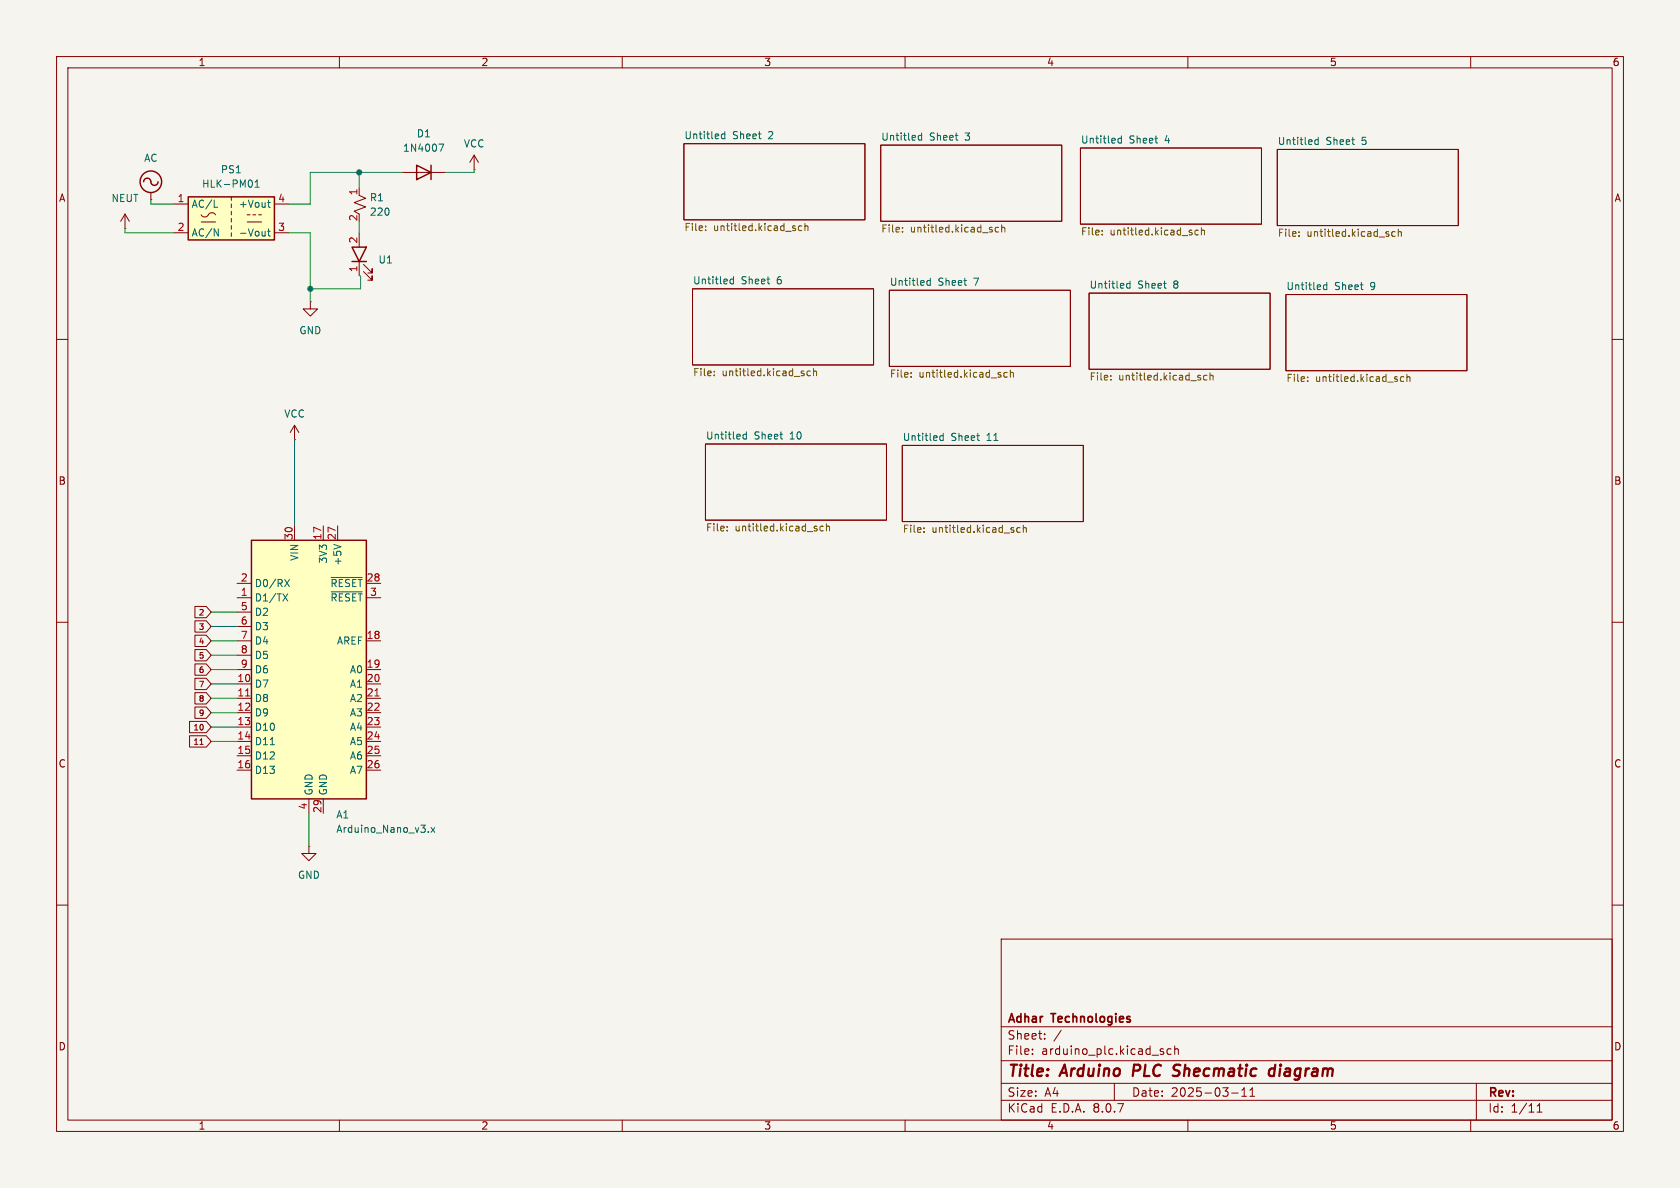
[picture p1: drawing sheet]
<svg xmlns="http://www.w3.org/2000/svg" width="297mm" height="210mm" viewBox="0 0 297 210" stroke-linecap="round" stroke-linejoin="round" font-family="sans-serif">
<path d="M0 0h297v210h-297z" fill="#f5f4ef" stroke="#f5f4ef" stroke-width=".18"/>
<g fill="none" stroke="#840000" stroke-width=".18">
<path d="M10 10h277v190h-277zM12 12h273v186h-273zM60 10v2M110 10v2M160 10v2M210 10v2M260 10v2M120.9 25.4h32v13.5h-32zM155.7 25.7h32v13.4h-32zM191 26.2h32v13.4h-32zM225.8 26.4h32v13.5h-32zM122.4 51.1h32v13.4h-32z"/>
<path d="M157.2 51.3h32v13.5h-32zM192.5 51.8h32v13.5h-32zM227.3 52.1h32v13.4h-32zM10 60h2M124.7 78.5h32v13.4h-32zM159.5 78.7h32v13.5h-32zM285 60h2M10 110h2M285 110h2M10 160h2M177 166h108v32h-108zM285 160h2"/>
<path d="M60 198v2M110 198v2M160 198v2M177 194.5h108M177 191.5h108M177 187.5h108M177 181.5h108M182.5 186.3v.1M182.5 185.5v.1M184.7 183.6v.1M184.7 182.8v.1M187.6 182.1l-1.3 2"/>
<path d="M197 191.5v3M205.3 185.9l.4 .1v.2l-.2 .2h-.3M205.3 185.4l.4 .1M207 185.5l-.4-.1-.3 .3v.4l.2 .2h.5M207.7 185.5l.2-.1 .3 .1 .1 .9M207.7 184.9v1.5M210 198v2M217.7 193.2h1.2M219.5 193.8h.9M219.5 192.7l.5-.4v1.5M221 193.8h.8M221 192.7l.4-.4v1.5"/>
<path d="M260 198v2M261 191.5v6.5M271.7 196.6h.9M271.7 195.5l.5-.4v1.5"/>
</g>
<path d="M200.5 188.2l-.2 2M207.8 189.2l.6 .2M208.4 190l-.3 .2h-.5M208.4 188.2l-.7 .1M225.4 189a.66 .66 0 0 0-1 .3l-.1 .5 .2 .3 .1 .1 .6-.1M225.5 188.2l-.3 2" fill="none" stroke="#840000" stroke-width=".4"/>
<g fill="none" stroke="#006464" stroke-width=".18">
<path d="M128.1 23.3v1.2M128.1 23.7h-.3l-.3 .2 .2 .6h.4M162.9 23.5v1.3M162.9 24l-.3-.1-.3 .3 .2 .5h.4M198.2 24v1.3M198.2 24.5l-.3-.1-.3 .3 .2 .5h.4M233 24.3v1.2M233 24.8l-.3-.1-.3 .2 .2 .6h.4M129.7 48.9v1.3M129.7 49.4l-.4-.1-.2 .3 .1 .5h.5M164.5 49.2v1.2M164.5 49.6h-.4l-.2 .2 .1 .6h.5"/>
<path d="M199.8 49.7v1.2M199.8 50.2l-.4-.1-.2 .2 .1 .6h.5M234.6 49.9v1.3M234.6 50.4l-.4-.1-.2 .3 .1 .5h.5M132 76.3v1.3M132 76.8h-.4l-.3 .2 .2 .6h.5M166.7 76.6v1.3M166.7 77.1l-.3-.1-.3 .3 .2 .5h.4"/>
</g>
<g fill="none" stroke="#725600" stroke-width=".18">
<path d="M124.8 40v.1M141.7 40l-.3-.1-.3 .3 .2 .5h.4M142.3 39.5v1.3M177.1 39.8v1.2M124.8 40.6v.2M142.3 40l.2-.1 .3 .1v.8M159.6 40.9v.1M159.6 40.2v.2M176.5 40.2h-.3l-.3 .2 .2 .6h.4M177.1 40.3l.2-.1h.3v.8M194.9 41.4v.1M194.9 40.7v.2"/>
<path d="M211.9 40.7h-.4l-.3 .2 .2 .6h.5M212.4 40.8l.2-.1h.3v.8M212.4 40.3v1.2M229.7 41.7v.1M229.7 41v.1M246.6 41l-.3-.1-.3 .3 .2 .5h.4M247.2 41.1l.2-.2 .3 .1v.8M247.2 40.5v1.3M126.3 66.3v.1M126.3 65.6v.2M143.3 65.6h-.4l-.2 .2 .1 .6h.5M143.8 65.7l.2-.1h.3l.1 .8"/>
<path d="M143.8 65.2v1.2M161.1 66.6v.1M161.1 65.9v.1M178.1 65.9l-.4-.1-.2 .3 .1 .5h.5M178.6 66l.2-.2 .3 .1 .1 .8M178.6 65.4v1.3M196.4 67.1v.1M196.4 66.4v.1M213.4 66.4l-.4-.1-.2 .3 .1 .5h.5M213.9 66.5l.2-.2 .3 .1 .1 .8M213.9 65.9v1.3M231.2 67.3v.1"/>
<path d="M231.2 66.7v.1M248.2 66.7l-.4-.1-.2 .2 .1 .6h.5M248.7 66.7l.2-.1 .3 .1 .1 .7M248.7 66.2v1.2M128.6 93.7v.2M128.6 93.1v.1M145.6 93.1l-.4-.1-.2 .3 .1 .5h.5M146.1 93.1l.2-.1 .3 .1v.8M146.1 92.6v1.3M163.4 94v.1M163.4 93.3v.1M180.4 93.3h-.4l-.2 .2 .1 .5h.5"/>
<path d="M180.9 93.4l.2-.1h.3v.8M180.9 92.8v1.3"/>
</g>
<path d="M44.4 95.5h20.4v45.7h-20.4z" fill="#ffffc2"/>
<path d="M44.4 95.5h20.4v45.7h-20.4z" fill="none" stroke="#840000" stroke-width=".25"/>
<g fill="none" stroke="#840000" stroke-width=".18">
<path d="M52.1 93v2.5M57.1 93v2.5M59.7 93v2.5M41.9 105.7h2.5M41.9 113.3h2.5M41.9 118.4h2.5M41.9 103.1h2.5M41.9 108.2h2.5M41.9 110.7h2.5M41.9 115.8h2.5M64.8 105.7h2.5M64.8 113.3h2.5"/>
<path d="M64.8 118.4h2.5M64.8 103.1h2.5M41.9 120.9h2.5M41.9 123.4h2.5M41.9 126h2.5M41.9 128.5h2.5M41.9 131.1h2.5M41.9 133.6h2.5M41.9 136.1h2.5M64.8 120.9h2.5M64.8 123.4h2.5M64.8 126h2.5"/>
<path d="M64.8 128.5h2.5M64.8 131.1h2.5M64.8 133.6h2.5M64.8 136.1h2.5M54.6 141.2v2.6M57.1 141.2v2.6"/>
</g>
<path d="M59 96.2l1.3 .5M50 105l.9 1.2M50.3 102.4l.9 1.3M50.9 105l-.9 1.2M51.2 102.4l-.9 1.3M58.5 102.1h5.5M58.5 104.6h5.5M47.8 131.6h.7M75.7 147v.1M76.2 146.3l.7 .8M76.9 146.3l-.7 .8" fill="none" stroke="#006464" stroke-width=".18"/>
<path d="M43.4 123h.7M66.3 123h.7" fill="none" stroke="#a90000" stroke-width=".18"/>
<path d="M33.3 34.8h15.2v7.6h-15.2z" fill="#ffffc2"/>
<g fill="none" stroke="#840000" stroke-width=".25">
<path d="M25.4 32.1a.67 .67 0 0 1 .8-.6 .67 .67 0 0 1 .5 .8 .64 .64 0 0 0 .7 .5 .64 .64 0 0 0 .5-.7M33.3 34.8h15.2v7.6h-15.2zM73.7 29.2l2.5 1.3-2.5 1.3zM76.2 29.2v2.6M62.2 43.7h2.6l-1.3 2.5zM62.2 46.2h2.6"/>
<circle cx="26.7" cy="32.1" r="1.9"/>
</g>
<g fill="none" stroke="#840000" stroke-width=".18">
<path d="M22.1 37.8l-.8 1.3M22.1 37.8v2.6M22.1 37.8l.8 1.3M26.7 35.3h.1M26.7 34v1.3M30.7 36.1h2.6M35.6 38a.8 .8 0 0 0 .8 .3 .8 .8 0 0 0 .6-.5 .73 .73 0 0 1 1.1 .2M35.6 39.2h2.5M40.9 34.8v.6M40.9 36.1v.6M40.9 37.3v.7M40.9 38.6v.6"/>
<path d="M40.9 39.9v.6M43.7 39.2h2.5M43.7 38h.5M44.7 38h.5M45.7 38h.5M48.5 36.1h2.6M63.5 33.3v1.2l1.1 .6-2 .7 2 .8-2 .7 .9 .5M71.1 30.5h7.6M83.8 30h.1M83.8 27.4l-.7 1.3M83.8 27.4v2.6M83.8 27.4l.8 1.3"/>
<path d="M22.1 40.4h.1M30.7 41.1h2.6M40.9 41.1v.7M48.5 41.1h2.6M54.9 53.3v1.3h1.2l-1.2 1.3-1.3-1.3h1.3M54.9 53.3h.1M63.5 41.1v2.6M63.5 46.2v2.6M64.3 48l1.5 1.5v-.7v.7h-.8M64.3 46.7l1.5 1.6v-.8v.8h-.8M52.1 77.7h.1M52.1 75.2l-.8 1.3"/>
<path d="M52.1 75.2v2.5M52.1 75.2l.7 1.3M34.5 109.7h2l.8 1-.8 1h-2zM34.5 117.4h2l.8 1-.8 1h-2zM34.5 112.3h2l.8 1-.8 1h-2zM34.5 107.2h2l.8 1-.8 1h-2zM34.5 119.9h2l.8 1-.8 1h-2zM34.5 114.8h2l.8 1-.8 1h-2zM33.5 127.5h3l.8 1-.8 1h-3zM33.5 130.1h3l.8 1-.8 1h-3zM34.5 125h2l.8 1-.8 1h-2zM34.5 122.4h2l.8 1-.8 1h-2z"/>
<path d="M35.4 131.6h.5M54.6 149.6v1.3h1.3l-1.3 1.2-1.3-1.2h1.3M54.6 149.6h.1"/>
</g>
<path d="M37.9 36.6h.6M44.5 31.9l.1 .4-.1 .7M45.1 33.1h.7M45.1 32.2l.4-.4v1.3M47.3 35.8h.5M47.5 35.4v1.1l.3 .1M77.6 25.5h.8l-.5 1.2M37.9 40.5l.7 1.2v-1.2M47.3 40.9h.5M47.5 40.5v1l.3 .2" fill="none" stroke="#006464" stroke-width=".18"/>
<g fill="none" stroke="#009600" stroke-width=".18">
<path d="M26.7 35.3v.8h4M63.5 30.5v2.8M63.5 39.1v2M71.1 30.5h-16.2v5.6h-3.8M83.8 30v.5h-5.1M22.1 40.4v.7h8.6M51.1 41.1h3.8v12.2M63.8 48.8v2.3h-8.9M52.1 77.7v15.3M37.3 118.4h4.6M37.3 115.8h4.6M37.3 110.7h4.6"/>
<path d="M37.3 108.2h4.6M37.3 113.3h4.6M37.3 123.4h4.6M37.3 120.9h4.6M37.3 126h4.6M37.3 131.1h4.6M37.3 128.5h4.6M54.6 143.8v5.8"/>
</g>
<g fill="#009600" stroke="#009600" stroke-width=".18">
<circle cx="54.9" cy="51.1" r=".46"/>
<circle cx="63.5" cy="30.5" r=".46"/>
</g>
<g font-size="2.8" fill="#840000">
<text x="178" y="190.9">Title:</text>
<text x="187.7" y="190.9">Arduino</text>
<text x="201.1" y="190.9">PLC</text>
<text x="209.1" y="190.9">Shecmatic</text>
<text x="226.8" y="190.9">diagram</text>
</g>
<g font-size="2.1" fill="#840000">
<text x="178" y="184">Sheet:</text>
<text x="178" y="181.2">Adhar</text>
<text x="186" y="181.2">Technologies</text>
<text x="178" y="186.7">File:</text>
<text x="184.1" y="186.7">arduino_plc.kicad_sch</text>
<text x="178" y="196.9">KiCad</text>
<text x="178" y="194.1">Size:</text>
<text x="184.7" y="194.1">A4</text>
<text x="185.7" y="196.9">E.D.A.</text>
<text x="193.3" y="196.9">8.0.7</text>
<text x="200" y="194.1">Date:</text>
<text x="207" y="194.1">2025-03-11</text>
<text x="263" y="194.3">Rev:</text>
<text x="263" y="196.9">Id:</text>
<text x="267.1" y="196.9">1/11</text>
</g>
<g font-size="1.8" fill="#840000">
<text x="35" y="11.9">1</text>
<text x="85" y="11.9">2</text>
<text x="135" y="11.9">3</text>
<text x="185" y="11.9">4</text>
<text x="235" y="11.9">5</text>
<text x="285" y="11.9">6</text>
<text x="10.3" y="35.9">A</text>
<text x="285.3" y="35.9">A</text>
<text x="10.3" y="85.9">B</text>
<text x="285.3" y="85.9">B</text>
<text x="10.3" y="135.9">C</text>
<text x="285.3" y="135.9">C</text>
<text x="10.3" y="185.9">D</text>
<text x="285.3" y="185.9">D</text>
<text x="35" y="199.9">1</text>
<text x="85" y="199.9">2</text>
<text x="135" y="199.9">3</text>
<text x="185" y="199.9">4</text>
<text x="235" y="199.9">5</text>
<text x="285" y="199.9">6</text>
</g>
<g font-size="1.8" fill="#006464">
<text x="25.4" y="28.8">AC</text>
<text x="71.1" y="27">1N4007</text>
<text x="73.6" y="24.5">D1</text>
<text x="81.9" y="26.3">VCC</text>
<text x="120.9" y="24.7">Untitled</text>
<text x="129.5" y="24.7">Sheet</text>
<text x="135.9" y="24.7">2</text>
<text x="155.7" y="24.9">Untitled</text>
<text x="164.3" y="24.9">Sheet</text>
<text x="170.7" y="24.9">3</text>
<text x="191" y="25.5">Untitled</text>
<text x="199.6" y="25.5">Sheet</text>
<text x="206" y="25.5">4</text>
<text x="225.8" y="25.7">Untitled</text>
<text x="234.4" y="25.7">Sheet</text>
<text x="240.8" y="25.7">5</text>
<text x="19.6" y="35.9">NEUT</text>
<text x="35.6" y="33.4">HLK-PM01</text>
<text x="38.9" y="30.8">PS1</text>
<text x="65.3" y="35.8">R1</text>
<text x="33.8" y="36.9">AC/L</text>
<text x="42.1" y="36.9">+Vout</text>
<text x="65.3" y="38.3">220</text>
<text x="33.8" y="42">AC/N</text>
<text x="42.1" y="42">-Vout</text>
<text x="66.8" y="46.8">U1</text>
<text x="122.4" y="50.3">Untitled</text>
<text x="131" y="50.3">Sheet</text>
<text x="137.5" y="50.3">6</text>
<text x="157.2" y="50.6">Untitled</text>
<text x="165.8" y="50.6">Sheet</text>
<text x="172.3" y="50.6">7</text>
<text x="192.5" y="51.1">Untitled</text>
<text x="201.1" y="51.1">Sheet</text>
<text x="207.6" y="51.1">8</text>
<text x="227.3" y="51.4">Untitled</text>
<text x="235.9" y="51.4">Sheet</text>
<text x="242.4" y="51.4">9</text>
<text x="52.8" y="59.3">GND</text>
<text x="50.2" y="74">VCC</text>
<text x="124.7" y="77.8">Untitled</text>
<text x="133.3" y="77.8">Sheet</text>
<text x="139.8" y="77.8">10</text>
<text x="159.5" y="78">Untitled</text>
<text x="168.1" y="78">Sheet</text>
<text x="174.6" y="78">11</text>
<text x="52.9" y="99.2" transform="rotate(-90 52.9 99.2)">VIN</text>
<text x="58" y="99.7" transform="rotate(-90 58 99.7)">3V3</text>
<text x="60.6" y="100.1" transform="rotate(-90 60.6 100.1)">+5V</text>
<text x="45" y="106.5">D1/TX</text>
<text x="45" y="104">D0/RX</text>
<text x="58.3" y="104">~{RESET}</text>
<text x="58.3" y="106.5">~{RESET}</text>
<text x="45" y="109.1">D2</text>
<text x="45" y="111.6">D3</text>
<text x="45" y="114.1">D4</text>
<text x="45" y="116.7">D5</text>
<text x="45" y="119.2">D6</text>
<text x="59.5" y="114.1">AREF</text>
<text x="61.8" y="119.2">A0</text>
<text x="45" y="121.8">D7</text>
<text x="45" y="124.3">D8</text>
<text x="61.8" y="121.8">A1</text>
<text x="61.8" y="124.3">A2</text>
<text x="45" y="126.8">D9</text>
<text x="45" y="129.4">D10</text>
<text x="45" y="131.9">D11</text>
<text x="61.8" y="126.8">A3</text>
<text x="61.8" y="129.4">A4</text>
<text x="61.8" y="131.9">A5</text>
<text x="45" y="134.5">D12</text>
<text x="45" y="137">D13</text>
<text x="61.8" y="134.5">A6</text>
<text x="61.8" y="137">A7</text>
<text x="55.5" y="140.7" transform="rotate(-90 55.5 140.7)">GND</text>
<text x="58" y="140.7" transform="rotate(-90 58 140.7)">GND</text>
<text x="59.4" y="144.9">A1</text>
<text x="59.4" y="147.4">Arduino_Nano_v3.x</text>
<text x="52.6" y="155.5">GND</text>
</g>
<g font-size="1.8" fill="#a90000">
<text x="31.3" y="35.8">1</text>
<text x="49.1" y="35.8">4</text>
<text x="63.2" y="34.6" transform="rotate(-90 63.2 34.6)">1</text>
<text x="31.3" y="40.9">2</text>
<text x="49.1" y="40.9">3</text>
<text x="63.2" y="39.2" transform="rotate(-90 63.2 39.2)">2</text>
<text x="63.2" y="43.1" transform="rotate(-90 63.2 43.1)">2</text>
<text x="63.2" y="48.2" transform="rotate(-90 63.2 48.2)">1</text>
<text x="51.8" y="95.5" transform="rotate(-90 51.8 95.5)">30</text>
<text x="56.9" y="95.5" transform="rotate(-90 56.9 95.5)">17</text>
<text x="59.4" y="95.5" transform="rotate(-90 59.4 95.5)">27</text>
<text x="42.5" y="105.4">1</text>
<text x="42.5" y="102.9">2</text>
<text x="42.5" y="108">5</text>
<text x="64.7" y="102.9">28</text>
<text x="65.3" y="105.4">3</text>
<text x="42.5" y="110.5">6</text>
<text x="42.5" y="113">7</text>
<text x="64.7" y="113">18</text>
<text x="42.5" y="115.6">8</text>
<text x="42.5" y="118.1">9</text>
<text x="64.7" y="118.1">19</text>
<text x="41.9" y="120.7">10</text>
<text x="41.9" y="123.2">11</text>
<text x="41.9" y="125.7">12</text>
<text x="64.7" y="120.7">20</text>
<text x="64.7" y="123.2">21</text>
<text x="64.7" y="125.7">22</text>
<text x="41.9" y="128.3">13</text>
<text x="41.9" y="130.8">14</text>
<text x="64.7" y="128.3">23</text>
<text x="64.7" y="130.8">24</text>
<text x="41.9" y="133.4">15</text>
<text x="41.9" y="135.9">16</text>
<text x="64.7" y="133.4">25</text>
<text x="64.7" y="135.9">26</text>
<text x="54.4" y="143.2" transform="rotate(-90 54.4 143.2)">4</text>
<text x="56.9" y="143.8" transform="rotate(-90 56.9 143.8)">29</text>
</g>
<g font-size="1.8" fill="#725600">
<text x="120.9" y="41.2">File:</text>
<text x="126.1" y="41.2">untitled.kicad_sch</text>
<text x="155.7" y="41.4">File:</text>
<text x="160.9" y="41.4">untitled.kicad_sch</text>
<text x="191" y="41.9">File:</text>
<text x="196.2" y="41.9">untitled.kicad_sch</text>
<text x="225.8" y="42.2">File:</text>
<text x="231" y="42.2">untitled.kicad_sch</text>
<text x="122.4" y="66.8">File:</text>
<text x="127.7" y="66.8">untitled.kicad_sch</text>
<text x="157.2" y="67.1">File:</text>
<text x="162.4" y="67.1">untitled.kicad_sch</text>
<text x="192.5" y="67.6">File:</text>
<text x="197.8" y="67.6">untitled.kicad_sch</text>
<text x="227.3" y="67.8">File:</text>
<text x="232.6" y="67.8">untitled.kicad_sch</text>
<text x="124.7" y="94.3">File:</text>
<text x="129.9" y="94.3">untitled.kicad_sch</text>
<text x="159.5" y="94.5">File:</text>
<text x="164.7" y="94.5">untitled.kicad_sch</text>
</g>
<g font-size="1.4" fill="#840000">
<text x="35" y="111.5">3</text>
<text x="35" y="109">2</text>
<text x="35" y="119.2">6</text>
<text x="35" y="114.1">4</text>
<text x="35" y="116.6">5</text>
<text x="35" y="124.2">8</text>
<text x="35" y="121.7">7</text>
<text x="34.1" y="129.3">10</text>
<text x="34.1" y="131.9">11</text>
<text x="35" y="126.8">9</text>
</g>
</svg>
